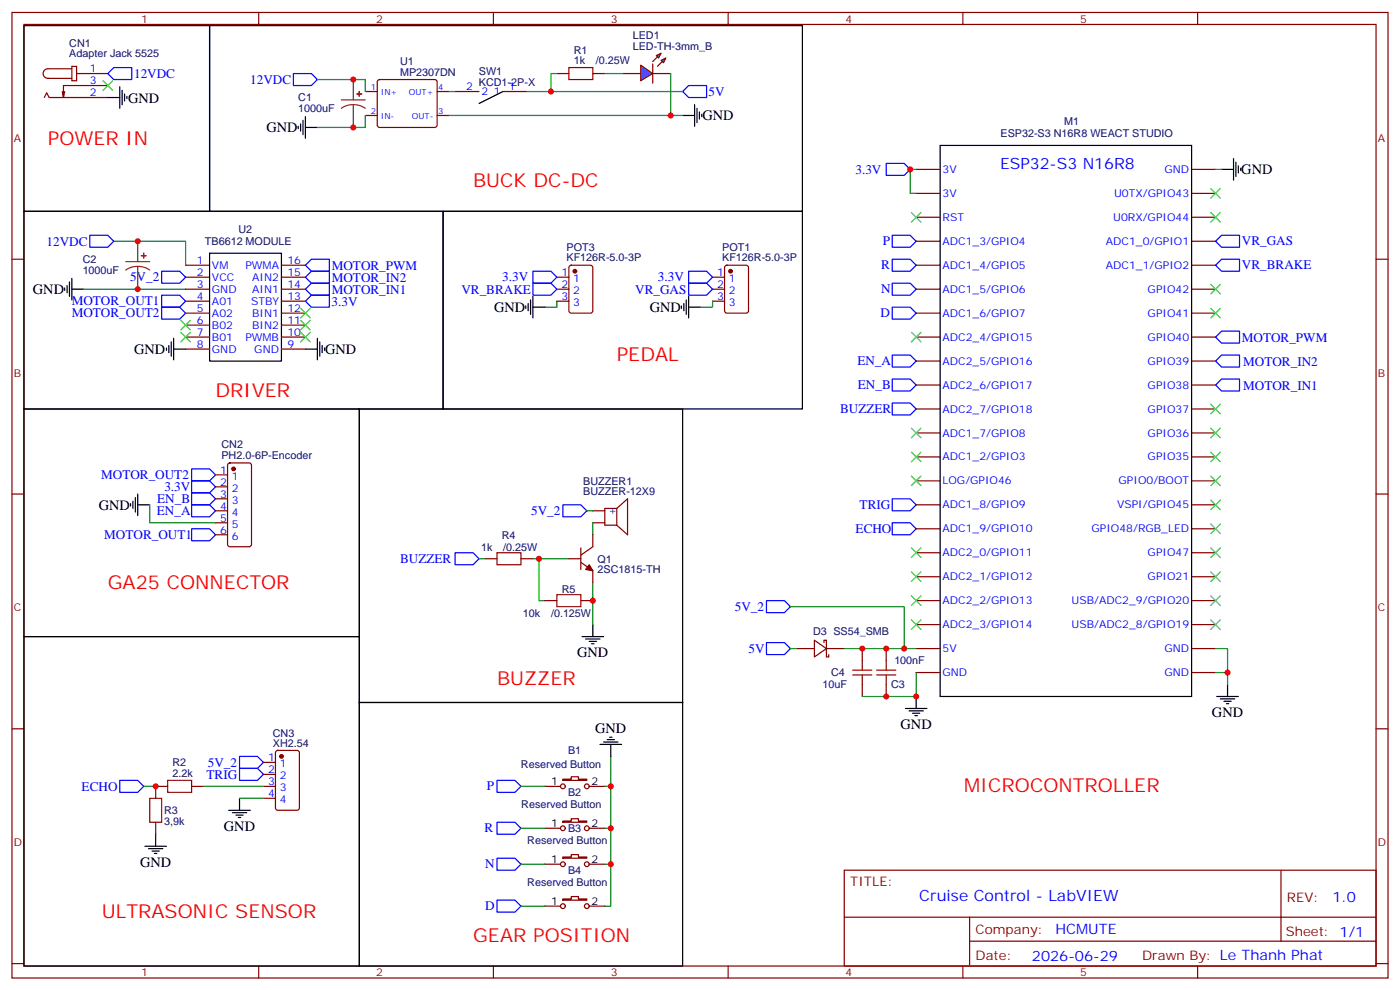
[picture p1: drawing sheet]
<svg xmlns="http://www.w3.org/2000/svg" width="412mm" height="292mm" viewBox="0 0 412 292" stroke-linecap="round" stroke-linejoin="round" font-family="sans-serif">
<g fill="none" stroke="#870000" stroke-width=".35">
<path d="M3.5 3.7h405.4v284.3h-405.4zM7.1 7.2h398.2v277.3h-398.2zM21.2 19.5h1.4v4.3h-1.4zM76.2 3.7v3.5M145.3 3.7v3.5M214.5 3.7v3.5M283.6 3.7v3.5M352.8 3.7v3.5M13.1 28.7l.7-1.4 .7 1.4h17.2M19 27l-.3 1.7M21.2 20.2h-7.1a1.41 1.41 0 0 0-1.4 1.5 1.41 1.41 0 0 0 1.4 1.4h7.1M22.6 21.7h9.1"/>
<path d="M31.7 25.2h-13v3.5l-.4-1.7M134.1 27h7M148.2 27h7M183.4 21.7h5.3M192.3 21.7h5.3M3.5 76.3h3.6M54.7 78.1h7M82.9 78.1h7.1M405.3 76.3h3.6M54.7 88.7h7M54.7 85.2h7M54.7 81.6h7"/>
<path d="M54.7 92.2h7M54.7 95.7h7M54.7 99.3h7M82.9 88.7h7.1M82.9 85.2h7.1M82.9 81.6h7.1M82.9 92.2h7.1M82.9 95.7h7.1M82.9 99.3h7.1M54.7 102.8h7M82.9 102.8h7.1M3.5 145.5h3.6"/>
<path d="M174.6 154h3.6M174.6 150.4h3.6M181.7 149.7h-3.5v5h3.5M181.7 149.7v5M181.7 149.7l3.2-2.8v10.6l-3.2-2.8M405.3 145.5h3.6M3.5 214.6h3.6M405.3 214.6h3.6M49.4 231.6h-3.5v3.5M56.4 231.6h3.6M77.6 224.5h3.5M77.6 228h3.5"/>
<path d="M77.6 231.6h3.5M77.6 235.1h3.5M81.4 221.2l.4-.2h5.7l.6 .4 .1 16.5-.5 .7h-5.9l-.6-.4-.1-16.5zM160.5 231.6h4.6M165.8 229.4h2.5v-.7h2.1v.7h2.5v.4h-7.1zM173.6 231.6h4.6M45.9 242.1v3.6M160.5 243.9h4.6M160.5 254.5h4.6M165.8 241.8h2.5v-.7h2.1v.7h2.5v.3h-7.1zM165.8 252.4h2.5v-.7h2.1v.7h2.5v.3h-7.1zM173.6 243.9h4.6"/>
<path d="M173.6 254.5h4.6M248.7 256.3h156.6v28.2h-156.6zM377.3 256.3v20.9M160.5 266.8h4.6M165.8 264.7h2.5v-.7h2.1v.7h2.5v.4h-7.1zM173.6 266.8h4.6M248.7 270.1h156.5M285.6 277.2h119.6M285.6 270.1v14.1M3.5 283.8h3.6M76.2 284.5v3.5M145.3 284.5v3.5"/>
<path d="M214.5 284.5v3.5M283.6 284.5v3.5M352.8 284.5v3.5M405.3 283.8h3.6"/>
<circle cx="165.8" cy="231.6" r=".71"/>
<circle cx="172.9" cy="231.6" r=".71"/>
<circle cx="165.8" cy="243.9" r=".71"/>
<circle cx="165.8" cy="254.5" r=".71"/>
<circle cx="172.9" cy="243.9" r=".71"/>
<circle cx="172.9" cy="254.5" r=".71"/>
<circle cx="165.8" cy="266.8" r=".71"/>
<circle cx="172.9" cy="266.8" r=".71"/>
</g>
<circle cx="82.9" cy="222.7" r=".53" fill="#870000" stroke="#870000" stroke-width=".35"/>
<g fill="none" stroke="#00f" stroke-width=".35">
<path d="M31.7 21.7l1.8-1.8h5.3v3.5h-5.3zM86.4 21.7h5.3l1.8 1.7-1.8 1.8h-5.3zM201.1 27l1.7-1.8h5.3v3.5h-5.3zM261.1 48.1h5.2l1.8 1.8-1.8 1.7h-5.2zM26.5 69.3h5.2l1.8 1.7-1.8 1.8h-5.2zM47.6 79.9h5.3l1.8 1.7-1.8 1.8h-5.3zM90 78.1l1.7-1.8h5.3v3.6h-5.3zM202.8 79.9h5.3l1.8 1.7-1.8 1.8h-5.3zM262.8 69.3h5.3l1.8 1.7-1.8 1.8h-5.3zM262.8 76.3h5.3l1.8 1.8-1.8 1.8h-5.3zM358.1 71l1.7-1.7h5.3v3.5h-5.3zM358.1 78.1l1.7-1.8h5.3v3.6h-5.3z"/>
<path d="M47.6 86.9h5.3l1.8 1.8-1.8 1.8h-5.3zM47.6 90.5h5.3l1.8 1.7-1.8 1.8h-5.3zM90 81.6l1.7-1.7h5.3v3.5h-5.3zM90 85.2l1.7-1.8h5.3v3.5h-5.3zM90 88.7l1.7-1.8h5.3v3.6h-5.3zM202.8 83.4h5.3l1.8 1.8-1.8 1.7h-5.3zM262.8 83.4h5.3l1.8 1.8-1.8 1.7h-5.3zM262.8 90.5h5.3l1.8 1.7-1.8 1.8h-5.3zM358.1 99.3l1.7-1.8h5.3v3.5h-5.3zM262.8 104.6h5.3l1.8 1.7-1.8 1.8h-5.3zM262.8 111.6h5.3l1.8 1.8-1.8 1.7h-5.3zM262.8 118.7h5.3l1.8 1.7-1.8 1.8h-5.3z"/>
<path d="M358.1 106.3l1.7-1.7h5.3v3.5h-5.3zM358.1 113.4l1.7-1.8h5.3v3.5h-5.3zM56.4 138.1h5.3l1.8 1.7-1.8 1.8h-5.3zM56.4 155.7h5.3l1.8 1.8-1.8 1.7h-5.3zM56.4 148.7h5.3l1.8 1.7-1.8 1.8h-5.3zM56.4 145.1h5.3l1.8 1.8-1.8 1.8h-5.3zM56.4 141.6h5.3l1.8 1.8-1.8 1.7h-5.3zM165.8 148.7h5.3l1.8 1.7-1.8 1.8h-5.3zM262.8 154h5.3l1.8 1.7-1.8 1.8h-5.3zM262.8 146.9h5.3l1.8 1.8-1.8 1.7h-5.3zM134.1 162.8h5.2l1.8 1.7-1.8 1.8h-5.2zM35.3 229.8h5.3l1.7 1.8-1.7 1.7h-5.3z"/>
<path d="M70.6 222.7h5.2l1.8 1.8-1.8 1.8h-5.2zM70.6 226.3h5.2l1.8 1.7-1.8 1.8h-5.2zM146.4 229.8h5.3l1.8 1.8-1.8 1.7h-5.3zM146.4 242.1h5.3l1.8 1.8-1.8 1.8h-5.3zM146.4 252.7h5.3l1.8 1.8-1.8 1.8h-5.3zM146.4 265.1h5.3l1.8 1.7-1.8 1.8h-5.3z"/>
</g>
<g fill="none" stroke="#000" stroke-width=".35">
<path d="M31.7 28.7h3.6M35.3 25.5v6.4M36 26.6v4.2M36.7 27.7v2.1M37.4 28.4v.7M87.8 37.2v.7M88.5 36.5v2.1M89.3 35.4v4.3M90 37.5h3.5M90 34.4v6.3M148.2 27l-7.1 3.5M201.1 34h3.5"/>
<path d="M204.6 30.8v6.4M205.3 31.9v4.2M206 32.9v2.2M206.7 33.7v.7M359.8 49.9h3.6M363.4 46.7v6.4M364.1 47.8v4.2M364.8 48.8v2.1M365.5 49.5v.7M61.7 74.6h21.2v31.7h-21.2zM19 84.8v.7M19.8 84.1v2.1"/>
<path d="M20.5 83v4.3M21.2 85.2h3.5M21.2 82v6.3M51.2 99.6v6.4M93.5 99.6v6.4M200.7 90.1v.7M201.4 89.4v2.1M202.1 88.3v4.3M202.8 90.5h3.6M202.8 87.3v6.3M49 102.4v.8M49.7 101.7v2.2"/>
<path d="M50.4 100.7v4.2M51.2 102.8h3.5M90 102.8h3.5M94.2 100.7v4.2M94.9 101.7v2.2M95.6 102.4v.8M38.5 148.3v.7M39.2 147.6v2.1M39.9 146.5v4.3M40.6 148.7h3.5M40.6 145.5v6.3M171.4 187.5h6.4"/>
<path d="M172.5 188.2h4.2M173.6 188.9h2.1M174.3 189.6h.7M174.6 183.9v3.6M266.7 208.6h6.3M267.8 209.3h4.2M268.8 210h2.1M269.5 210.7h.7M269.9 205.1v3.5M358.4 205.1h6.4M359.5 205.8h4.2M360.5 206.5h2.2"/>
<path d="M361.2 207.2h.7M361.6 201.6v3.5M67.4 238.6h6.3M68.4 239.3h4.3M70.6 235.1v3.5M42.7 249.2h6.3M43.7 249.9h4.3M44.8 250.6h2.1M45.5 251.3h.7M45.9 245.7v3.5M69.5 240h2.1M70.2 240.7h.7"/>
</g>
<g fill="none" stroke="#008700" stroke-width=".35">
<path d="M33.5 71h21.2v7.1M24.7 85.2h30M172.9 150.4h1.7M174.6 154v3.5M167.6 164.5h-8.9v12.4h1.8M174.6 171.6v12.3M42.3 231.6h3.6M60 231.6h17.6M70.6 235.1h7M153.5 231.6h7M178.2 231.6h1.7M179.9 222.7v44.1h-1.7"/>
<path d="M153.5 243.9h7M153.5 254.5h7M178.2 243.9h1.7M178.2 254.5h1.7M153.5 266.8h7"/>
</g>
<path d="M44.1 235.1h3.5v7h-3.5zM49.4 229.8h7v3.5h-7z" fill="none" stroke="#a10000" stroke-width=".35"/>
<path d="M30.3 23.8l2.9 2.8M33.2 23.8l-2.9 2.8" fill="none" stroke="#3c3" stroke-width=".35"/>
<g fill="#09f" stroke="#870000" stroke-width=".35">
<path d="M194.7 17.8l1.4-.7-.7 1.4z"/>
<path d="M193.3 16.4l1.4-.7-.7 1.4z"/>
</g>
<g fill="#870000" stroke="#870000" stroke-width=".35">
<path d="M195.1 18.1l-1.4 1.4z"/>
<path d="M192.3 18.1l1.4-1.4z"/>
</g>
<path d="M192.3 18.8v5.7z" fill="#f00" stroke="#870000" stroke-width=".35"/>
<path d="M188.7 19.2l3.6 2.5-3.6 2.1z" fill="#09f" stroke="#870000" stroke-width=".35"/>
<g fill="none" stroke="#3c3" stroke-width=".35">
<path d="M356.7 55.5l2.8 2.8M359.5 55.5l-2.8 2.8M268.5 62.6l2.8 2.8M271.3 62.6l-2.8 2.8M356.7 62.6l2.8 2.8M359.5 62.6l-2.8 2.8M53.3 94.3l2.8 2.9M53.3 97.9l2.8 2.8M56.1 94.3l-2.8 2.9M56.1 97.9l-2.8 2.8M88.5 90.8l2.9 2.8M88.5 94.3l2.9 2.9"/>
<path d="M88.5 97.9l2.9 2.8M91.4 90.8l-2.9 2.8M91.4 94.3l-2.9 2.9M91.4 97.9l-2.9 2.8M268.5 97.9l2.8 2.8M271.3 97.9l-2.8 2.8M356.7 83.7l2.8 2.9M356.7 90.8l2.8 2.8M359.5 83.7l-2.8 2.9M359.5 90.8l-2.8 2.8M356.7 119l2.8 2.8M359.5 119l-2.8 2.8"/>
<path d="M268.5 133.1l2.8 2.9M268.5 126.1l2.8 2.8M271.3 133.1l-2.8 2.9M271.3 126.1l-2.8 2.8M356.7 126.1l2.8 2.8M356.7 133.1l2.8 2.9M359.5 126.1l-2.8 2.8M359.5 133.1l-2.8 2.9M268.5 140.2l2.8 2.8M271.3 140.2l-2.8 2.8M356.7 140.2l2.8 2.8M356.7 147.2l2.8 2.9"/>
<path d="M356.7 154.3l2.8 2.8M359.5 140.2l-2.8 2.8M359.5 147.2l-2.8 2.9M359.5 154.3l-2.8 2.8M268.5 175.5l2.8 2.8M268.5 168.4l2.8 2.8M268.5 161.4l2.8 2.8M271.3 175.5l-2.8 2.8M271.3 168.4l-2.8 2.8M271.3 161.4l-2.8 2.8M356.7 161.4l2.8 2.8M356.7 168.4l2.8 2.8"/>
<path d="M356.7 175.5l2.8 2.8M359.5 161.4l-2.8 2.8M359.5 168.4l-2.8 2.8M359.5 175.5l-2.8 2.8M268.5 182.5l2.8 2.8M271.3 182.5l-2.8 2.8M356.7 182.5l2.8 2.8M359.5 182.5l-2.8 2.8"/>
</g>
<path d="M167.6 19.9h7v3.5h-7zM146.4 162.8h7.1v3.5h-7.1zM164 175.1h7.1v3.5h-7.1zM251.2 198.8h5.6M251.2 197.3h5.6M254 194.5v2.8M254 198.8v2.8M258.2 198.8h5.7M258.2 197.3h5.7M261.1 194.5v2.8M261.1 198.8v2.8" fill="none" stroke="#a10000" stroke-width=".35"/>
<g fill="none" stroke="#870000" stroke-width=".35">
<path d="M107.6 27h3.5M107.6 34h3.5M111.4 23.6l.4-.2h16.3l.5 .2 .2 .5v12.7l-.3 .5-.4 .2h-16.3l-.5-.2-.2-.5v-12.7zM128.8 27h3.5M128.8 34h3.5M164 21.7h3.6M174.6 21.7h3.6M269.9 56.9h7M269.9 49.9h7M351 56.9h7.1M351 49.9h7.1M167.8 78.3l.5-.2h5.6l.7 .4v13l-.4 .7h-5.9l-.7-.4v-13z"/>
<path d="M213.7 78.3l.4-.2h5.7l.6 .4 .1 13-.5 .7h-5.9l-.6-.4-.1-13zM269.9 71h7M269.9 78.1h7M269.9 64h7M351 71h7.1M351 78.1h7.1M351 64h7.1M164 85.2h3.6M164 81.6h3.6M164 88.7h3.6M209.9 85.2h3.5M209.9 81.6h3.5"/>
<path d="M209.9 88.7h3.5M269.9 85.2h7M269.9 92.2h7M269.9 99.3h7M351 85.2h7.1M351 92.2h7.1M351 99.3h7.1M269.9 106.3h7M269.9 113.4h7M351 106.3h7.1M351 113.4h7.1M63.5 139.8h3.5"/>
<path d="M67.3 136.5l.4-.2h5.7l.6 .4 .1 23.6-.5 .7h-5.9l-.6-.5-.1-23.5zM269.9 134.5h7M269.9 127.5h7M269.9 120.4h7M351 134.5h7.1M351 127.5h7.1M351 120.4h7.1M63.5 143.4h3.5M63.5 146.9h3.5M63.5 150.4h3.5M63.5 154h3.5M63.5 157.5h3.5"/>
<path d="M174.6 157.5v3.5l-3.5 2.5M269.9 148.7h7M269.9 155.7h7M269.9 141.6h7M351 148.7h7.1M351 155.7h7.1M351 141.6h7.1M142.9 164.5h3.5M153.5 164.5h3.5M160.5 176.9h3.5M167.6 164.5h3.5M171.1 176.9h3.5"/>
<path d="M171.1 161.4v6.3M171.1 165.6l3.5 2.5v3.5M269.9 162.8h7M269.9 169.8h7M269.9 176.9h7M351 162.8h7.1M351 169.8h7.1M351 176.9h7.1M234.6 191h5.3M239.9 188.5l3.5 2.5-3.5 2.5zM242.7 189.2v-.7h.7v5h.7v-.7M243.4 191h5.3"/>
<path d="M254 191v3.5M261.1 191v3.5M269.9 183.9h7M269.9 198h7M269.9 191h7M351 183.9h7.1M351 198h7.1M351 191h7.1M254 201.6v3.5M261.1 201.6v3.5"/>
</g>
<g fill="none" stroke="#000" stroke-width=".35">
<path d="M7.1 7.5h54.6v54.7h-54.6zM61.7 7.5h174.7v54.7h-174.7zM276.9 42.8h74.1v162.3h-74.1zM7.1 62.2h123.4v58.2h-123.4zM130.5 62.2h105.9v58.2h-105.9zM154.9 90.1v.7M155.6 89.4v2.1M156.3 88.3v4.3M157 90.5h3.5M157 87.3v6.3M7.1 120.4h98.7v67.1h-98.7zM7.1 187.5h98.7v97h-98.7z"/>
<path d="M176.7 219.2h6.4M177.8 218.5h4.2M178.9 217.8h2.1M179.6 217.1h.7M179.9 219.2v3.5"/>
</g>
<g fill="none" stroke="#008700" stroke-width=".35">
<path d="M93.5 23.4h14.1v3.6M107.6 34v3.5h-14.1M132.3 34h68.8M132.3 27h1.8M155.2 27h45.9M164 21.7h-1.7v5.3M178.2 21.7h5.2M197.6 21.7v12.3M269.9 49.9h-1.8v7h1.8M358.1 49.9h1.7M164 88.7v1.8h-3.5M209.9 88.7v1.8h-3.5"/>
<path d="M44.1 148.7v5.3h19.4M141.1 164.5h1.8M157 164.5h1.7M232.8 178.6h33.5v12.4M232.8 191h1.8M248.7 191h21.2M269.9 198v7.1h-15.9M358.1 191h3.5v10.6M358.1 198h3.5"/>
</g>
<path d="M157 79.9h5.3l1.7 1.7-1.7 1.8h-5.3zM157 83.4h5.3l1.7 1.8-1.7 1.7h-5.3zM225.8 176.9h5.3l1.7 1.7-1.7 1.8h-5.3zM225.8 189.2h5.3l1.7 1.8-1.7 1.8h-5.3z" fill="none" stroke="#00f" stroke-width=".35"/>
<g fill="#870000" stroke="#870000" stroke-width=".35">
<path d="M173.6 166.3l1 1.8-2.1-.4z"/>
<circle cx="68.8" cy="138.1" r=".53"/>
<circle cx="215.2" cy="79.9" r=".53"/>
<circle cx="169.3" cy="79.9" r=".53"/>
</g>
<path d="M100.5 29.4h7.1M104.1 30.8l-1.9 .3-1.7 .8M104.1 30.8l1.8 .3 1.7 .8M104.1 23.4v6M104.1 30.8v6.7M37 77h7.1M40.6 78.5l-1.9 .2-1.7 .8M40.6 78.5l1.8 .2 1.7 .8M40.6 71v6M40.6 78.5v6.7" fill="none" stroke="#8c2424" stroke-width=".35"/>
<g fill="#8c2424" stroke="#8c2424" stroke-width=".35">
<path d="M105.1 27.7h1.4z"/>
<path d="M105.8 27v1.4z"/>
<path d="M41.6 75.3h1.4z"/>
<path d="M42.3 74.6v1.4z"/>
</g>
<g fill="#c00">
<circle cx="45.9" cy="231.6" r=".88"/>
<circle cx="179.9" cy="254.5" r=".88"/>
<circle cx="179.9" cy="243.9" r=".88"/>
<circle cx="179.9" cy="231.6" r=".88"/>
<circle cx="361.6" cy="198" r=".88"/>
<circle cx="254" cy="191" r=".88"/>
<circle cx="261.1" cy="191" r=".88"/>
<circle cx="261.1" cy="205.1" r=".88"/>
<circle cx="269.9" cy="205.1" r=".88"/>
<circle cx="268.1" cy="49.9" r=".88"/>
<circle cx="158.8" cy="164.5" r=".88"/>
<circle cx="174.6" cy="176.9" r=".88"/>
<circle cx="197.6" cy="34" r=".88"/>
<circle cx="104.1" cy="23.4" r=".88"/>
<circle cx="104.1" cy="37.5" r=".88"/>
<circle cx="40.6" cy="71" r=".88"/>
<circle cx="40.6" cy="85.2" r=".88"/>
<circle cx="162.3" cy="27" r=".88"/>
<circle cx="266.3" cy="191" r=".88"/>
</g>
<path d="M105.8 120.4h95.3v86.5h-95.3zM105.8 206.9h95.3v77.6h-95.3z" fill="none" stroke="#000" stroke-width=".35"/>
<g font-size="5.6" fill="#f00">
<text x="14.1" y="42.8">POWER IN</text>
<text x="139.3" y="55.2">BUCK DC-DC</text>
<text x="181.7" y="106.3">PEDAL</text>
<text x="63.5" y="116.9">DRIVER</text>
<text x="31.7" y="173.4">GA25 CONNECTOR</text>
<text x="146.4" y="201.6">BUZZER</text>
<text x="284" y="233.3">MICROCONTROLLER</text>
<text x="30" y="270.4">ULTRASONIC SENSOR</text>
<text x="139.3" y="277.4">GEAR POSITION</text>
</g>
<g font-size="4.6" fill="#00f">
<text x="294.6" y="49.9">ESP32-S3 N16R8</text>
<text x="270.8" y="265.3">Cruise Control - LabVIEW</text>
</g>
<g font-size="4.2">
<text x="37.7" y="30.2">GND</text>
<text x="206.9" y="35.4">GND</text>
<text x="78.5" y="39">GND</text>
<text x="365.7" y="51.3">GND</text>
<text x="9.7" y="86.6">GND</text>
<text x="145.5" y="91.9">GND</text>
<text x="191.4" y="91.9">GND</text>
<text x="39.5" y="104.3">GND</text>
<text x="95.8" y="104.2">GND</text>
<text x="29.1" y="150.1">GND</text>
<text x="170" y="193.5">GND</text>
<text x="175.3" y="216">GND</text>
<text x="265.3" y="214.7">GND</text>
<text x="357" y="211.2">GND</text>
<text x="66" y="244.7">GND</text>
<text x="41.3" y="255.3">GND</text>
</g>
<g font-size="4.2" fill="#00f">
<text x="392.5" y="265.5">1.0</text>
<text x="310.9" y="275.1">HCMUTE</text>
<text x="304" y="282.9">2026-06-29</text>
</g>
<g font-size="3.9" fill="#00f">
<text x="39.5" y="22.9">12VDC</text>
<text x="73.7" y="24.7">12VDC</text>
<text x="208.7" y="28.2">5V</text>
<text x="252" y="51.2">3.3V</text>
<text x="13.7" y="72.3">12VDC</text>
<text x="260" y="72.3">P</text>
<text x="365.8" y="72.3">VR_GAS</text>
<text x="38.3" y="82.9">5V_2</text>
<text x="97.7" y="82.9">MOTOR_IN2</text>
<text x="97.7" y="79.4">MOTOR_PWM</text>
<text x="148" y="82.8">3.3V</text>
<text x="193.8" y="82.8">3.3V</text>
<text x="259.6" y="79.3">R</text>
<text x="365.8" y="79.3">VR_BRAKE</text>
<text x="21.1" y="89.9">MOTOR_OUT1</text>
<text x="97.7" y="90">3.3V</text>
<text x="97.7" y="86.4">MOTOR_IN1</text>
<text x="135.9" y="86.4">VR_BRAKE</text>
<text x="187.1" y="86.4">VR_GAS</text>
<text x="259.5" y="86.4">N</text>
<text x="21.1" y="93.5">MOTOR_OUT2</text>
<text x="259.4" y="93.4">D</text>
<text x="365.8" y="100.7">MOTOR_PWM</text>
<text x="252.6" y="107.6">EN_A</text>
<text x="366.2" y="107.7">MOTOR_IN2</text>
<text x="252.7" y="114.7">EN_B</text>
<text x="366.2" y="114.7">MOTOR_IN1</text>
<text x="247.5" y="121.7">BUZZER</text>
<text x="29.8" y="141.1">MOTOR_OUT2</text>
<text x="46.3" y="148.1">EN_B</text>
<text x="48.4" y="144.6">3.3V</text>
<text x="253.2" y="149.9">TRIG</text>
<text x="46.2" y="151.6">EN_A</text>
<text x="156.5" y="151.7">5V_2</text>
<text x="30.7" y="158.7">MOTOR_OUT1</text>
<text x="252" y="157">ECHO</text>
<text x="117.9" y="165.8">BUZZER</text>
<text x="216.5" y="179.9">5V_2</text>
<text x="220.5" y="192.3">5V</text>
<text x="61.2" y="225.8">5V_2</text>
<text x="24.1" y="232.8">ECHO</text>
<text x="60.8" y="229.3">TRIG</text>
<text x="143.4" y="232.7">P</text>
<text x="142.8" y="245.1">R</text>
<text x="142.9" y="255.7">N</text>
<text x="142.9" y="268">D</text>
</g>
<g font-size="3.9" fill="#800">
<text x="250.5" y="260.8">TITLE:</text>
<text x="379.1" y="265.5">REV:</text>
<text x="287.4" y="275">Company:</text>
<text x="378.7" y="275.7">Sheet: 1/1</text>
<text x="287.4" y="282.7">Date:</text>
<text x="336.4" y="282.8">Drawn By: Le Thanh Phat</text>
</g>
<g font-size="3.2" fill="#800">
<text x="41.6" y="6.7">1</text>
<text x="110.8" y="6.7">2</text>
<text x="179.9" y="6.7">3</text>
<text x="249.1" y="6.7">4</text>
<text x="318.2" y="6.7">5</text>
<text x="4.1" y="41.8">A</text>
<text x="405.9" y="41.8">A</text>
<text x="4.1" y="110.9">B</text>
<text x="405.9" y="110.9">B</text>
<text x="4.1" y="180.1">C</text>
<text x="405.9" y="180.1">C</text>
<text x="4.1" y="249.2">D</text>
<text x="405.9" y="249.2">D</text>
<text x="41.6" y="287.5">1</text>
<text x="110.8" y="287.5">2</text>
<text x="179.9" y="287.5">3</text>
<text x="249.1" y="287.5">4</text>
<text x="318.2" y="287.5">5</text>
</g>
<g font-size="3.2" fill="#000080">
<text x="186.4" y="11.4">LED1</text>
<text x="20.4" y="16.9">Adapter Jack 5525</text>
<text x="20.4" y="13.8">CN1</text>
<text x="169" y="15.8">R1</text>
<text x="186.4" y="14.6">LED-TH-3mm_B</text>
<text x="117.8" y="22.4">MP2307DN</text>
<text x="117.8" y="19.2">U1</text>
<text x="141.1" y="22.2">SW1</text>
<text x="169" y="18.8">1k</text>
<text x="175.5" y="18.8">/0.25W</text>
<text x="87.9" y="29.9">C1</text>
<text x="141.1" y="25.4">KCD1-2P-X</text>
<text x="87.9" y="33.1">1000uF</text>
<text x="294.7" y="40.4">ESP32-S3 N16R8 WEACT STUDIO</text>
<text x="313.5" y="36.9">M1</text>
<text x="70.2" y="68.7">U2</text>
<text x="24.4" y="77.5">C2</text>
<text x="60.4" y="72.2">TB6612 MODULE</text>
<text x="166.9" y="77">KF126R-5.0-3P</text>
<text x="166.9" y="73.9">POT3</text>
<text x="212.7" y="77">KF126R-5.0-3P</text>
<text x="212.7" y="73.9">POT1</text>
<text x="24.4" y="80.7">1000uF</text>
<text x="65.2" y="135.3">PH2.0-6P-Encoder</text>
<text x="65.2" y="132.1">CN2</text>
<text x="171.8" y="142.8">BUZZER1</text>
<text x="171.8" y="145.8">BUZZER-12X9</text>
<text x="147.8" y="158.6">R4</text>
<text x="141.7" y="162.2">1k</text>
<text x="148.3" y="162.2">/0.25W</text>
<text x="176" y="165.7">Q1</text>
<text x="176" y="168.8">2SC1815-TH</text>
<text x="165.5" y="174.5">R5</text>
<text x="154" y="181.6">10k</text>
<text x="162.3" y="181.6">/0.125W</text>
<text x="239.5" y="186.9">D3 SS54_SMB</text>
<text x="263.4" y="195.7">100nF</text>
<text x="242.3" y="202.7">10uF</text>
<text x="244.8" y="199.2">C4</text>
<text x="262.5" y="202.7">C3</text>
<text x="80.4" y="219.9">XH2.54</text>
<text x="80.4" y="216.9">CN3</text>
<text x="50.8" y="225.5">R2</text>
<text x="153.5" y="226.3">Reserved Button</text>
<text x="167.3" y="222.1">B1</text>
<text x="50.8" y="228.7">2.2k</text>
<text x="48.3" y="239.7">R3</text>
<text x="153.5" y="238">Reserved Button</text>
<text x="167.3" y="234.5">B2</text>
<text x="48.3" y="242.9">3,9k</text>
<text x="167.3" y="245.1">B3</text>
<text x="155.3" y="248.6">Reserved Button</text>
<text x="167.3" y="257.4">B4</text>
<text x="155.3" y="260.9">Reserved Button</text>
</g>
<g font-size="3.2" fill="#00f">
<text x="26.5" y="21.3">1</text>
<text x="26.5" y="28.4">2</text>
<text x="26.5" y="24.8">3</text>
<text x="137.3" y="26.6">2</text>
<text x="141.8" y="28">2</text>
<text x="145.4" y="28">1</text>
<text x="149.9" y="26.6">1</text>
<text x="277.6" y="50.9">3V</text>
<text x="343" y="50.9">GND</text>
<text x="277.6" y="58">3V</text>
<text x="328.2" y="58">U0TX/GPIO43</text>
<text x="277.6" y="65.1">RST</text>
<text x="327.9" y="65.1">U0RX/GPIO44</text>
<text x="58" y="77.8">1</text>
<text x="84.7" y="77.8">16</text>
<text x="277.6" y="72.1">ADC1_3/GPIO4</text>
<text x="325.8" y="72.1">ADC1_0/GPIO1</text>
<text x="58" y="81.3">2</text>
<text x="62.4" y="82.7">VCC</text>
<text x="62.4" y="79.2">VM</text>
<text x="72.3" y="79.2">PWMA</text>
<text x="74.3" y="82.7">AIN2</text>
<text x="84.7" y="81.3">15</text>
<text x="165.4" y="81.3">1</text>
<text x="168.9" y="83">1</text>
<text x="211.2" y="81.3">1</text>
<text x="214.7" y="83">1</text>
<text x="277.6" y="79.2">ADC1_4/GPIO5</text>
<text x="325.8" y="79.2">ADC1_1/GPIO2</text>
<text x="58" y="88.3">4</text>
<text x="58" y="84.8">3</text>
<text x="62.4" y="89.7">A01</text>
<text x="62.4" y="86.2">GND</text>
<text x="73.9" y="89.7">STBY</text>
<text x="74.3" y="86.2">AIN1</text>
<text x="84.7" y="84.8">14</text>
<text x="84.7" y="88.3">13</text>
<text x="165.4" y="84.8">2</text>
<text x="165.4" y="88.3">3</text>
<text x="168.9" y="86.6">2</text>
<text x="211.2" y="84.8">2</text>
<text x="211.2" y="88.3">3</text>
<text x="214.7" y="86.6">2</text>
<text x="277.6" y="86.2">ADC1_5/GPIO6</text>
<text x="338.1" y="86.2">GPIO42</text>
<text x="58" y="91.9">5</text>
<text x="58" y="95.4">6</text>
<text x="62.4" y="93.3">A02</text>
<text x="74.3" y="93.3">BIN1</text>
<text x="84.7" y="91.9">12</text>
<text x="84.7" y="95.4">11</text>
<text x="168.9" y="90.1">3</text>
<text x="214.7" y="90.1">3</text>
<text x="277.6" y="93.3">ADC1_6/GPIO7</text>
<text x="338.1" y="93.3">GPIO41</text>
<text x="58" y="98.9">7</text>
<text x="62.4" y="96.8">B02</text>
<text x="62.4" y="100.3">B01</text>
<text x="72.3" y="100.3">PWMB</text>
<text x="74.3" y="96.8">BIN2</text>
<text x="84.7" y="98.9">10</text>
<text x="277.6" y="100.3">ADC2_4/GPIO15</text>
<text x="338.1" y="100.3">GPIO40</text>
<text x="58" y="102.4">8</text>
<text x="62.4" y="103.9">GND</text>
<text x="74.9" y="103.9">GND</text>
<text x="84.7" y="102.4">9</text>
<text x="277.6" y="107.4">ADC2_5/GPIO16</text>
<text x="338.1" y="107.4">GPIO39</text>
<text x="277.6" y="114.4">ADC2_6/GPIO17</text>
<text x="338.1" y="114.4">GPIO38</text>
<text x="277.6" y="121.5">ADC2_7/GPIO18</text>
<text x="338.1" y="121.5">GPIO37</text>
<text x="277.6" y="128.6">ADC1_7/GPIO8</text>
<text x="338.1" y="128.6">GPIO36</text>
<text x="277.6" y="135.6">ADC1_2/GPIO3</text>
<text x="338.1" y="135.6">GPIO35</text>
<text x="64.8" y="139.5">1</text>
<text x="64.8" y="143">2</text>
<text x="68.3" y="141.3">1</text>
<text x="277.6" y="142.7">LOG/GPIO46</text>
<text x="329.5" y="142.7">GPIO0/BOOT</text>
<text x="64.8" y="146.5">3</text>
<text x="68.3" y="144.8">2</text>
<text x="68.3" y="148.3">3</text>
<text x="277.6" y="149.7">ADC1_8/GPIO9</text>
<text x="329" y="149.7">VSPI/GPIO45</text>
<text x="64.8" y="150.1">4</text>
<text x="64.8" y="153.6">5</text>
<text x="68.3" y="151.8">4</text>
<text x="68.3" y="155.4">5</text>
<text x="179.2" y="151.5">+</text>
<text x="64.8" y="157.1">6</text>
<text x="68.3" y="158.9">6</text>
<text x="277.6" y="156.8">ADC1_9/GPIO10</text>
<text x="321.6" y="156.8">GPIO48/RGB_LED</text>
<text x="277.6" y="163.8">ADC2_0/GPIO11</text>
<text x="338.1" y="163.8">GPIO47</text>
<text x="277.6" y="170.9">ADC2_1/GPIO12</text>
<text x="338.1" y="170.9">GPIO21</text>
<text x="277.6" y="177.9">ADC2_2/GPIO13</text>
<text x="315.6" y="177.9">USB/ADC2_9/GPIO20</text>
<text x="277.6" y="185">ADC2_3/GPIO14</text>
<text x="315.6" y="185">USB/ADC2_8/GPIO19</text>
<text x="277.6" y="192.1">5V</text>
<text x="343" y="192.1">GND</text>
<text x="277.6" y="199.1">GND</text>
<text x="343" y="199.1">GND</text>
<text x="78.9" y="224.2">1</text>
<text x="78.9" y="227.7">2</text>
<text x="82.4" y="225.9">1</text>
<text x="78.9" y="231.2">3</text>
<text x="82.4" y="229.4">2</text>
<text x="82.4" y="233">3</text>
<text x="78.9" y="234.7">4</text>
<text x="82.4" y="236.5">4</text>
</g>
<g font-size="3.2">
<text x="162.4" y="231.2">1</text>
<text x="174.3" y="231.2">2</text>
<text x="162.4" y="243.6">1</text>
<text x="174.3" y="243.6">2</text>
<text x="162.4" y="254.1">1</text>
<text x="174.3" y="254.1">2</text>
<text x="162.4" y="266.5">1</text>
<text x="174.3" y="266.5">2</text>
</g>
<g font-size="2.5" fill="#00f">
<text x="109.2" y="26.6">1</text>
<text x="112.2" y="28">IN+</text>
<text x="120.4" y="28">OUT+</text>
<text x="129.1" y="26.6">4</text>
<text x="109.2" y="33.7">2</text>
<text x="112.2" y="35.1">IN-</text>
<text x="121.3" y="35.1">OUT-</text>
<text x="129.1" y="33.7">3</text>
</g>
</svg>
